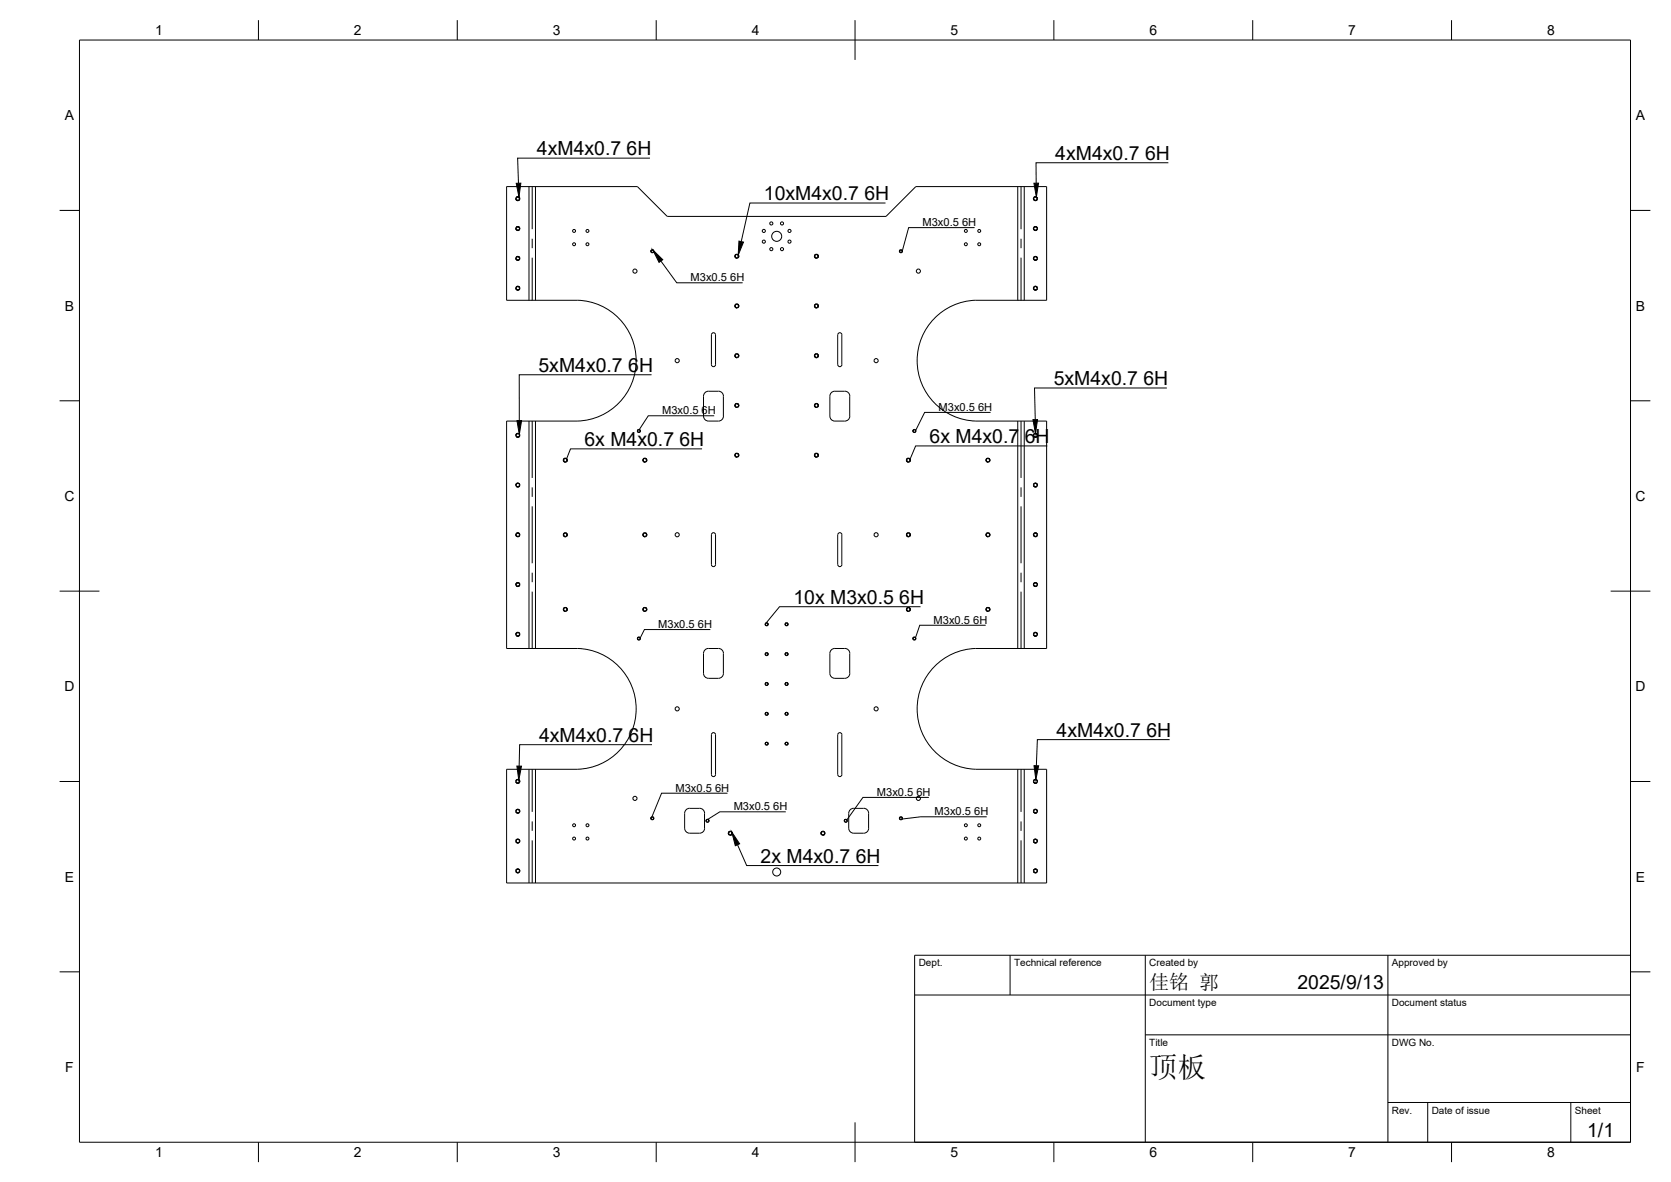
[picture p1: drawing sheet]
<svg xmlns="http://www.w3.org/2000/svg" width="420mm" height="297mm" viewBox="0 0 420 297" stroke-linecap="round" stroke-linejoin="round" font-family="sans-serif">
<!-- layer: Visible -->
<g fill="none" stroke="#000" stroke-width=".25">
<path d="M129.9 49.6a.46 .46 0 0 1 .7 0 .46 .46 0 0 1 0 .7 .46 .46 0 0 1-.7 0M129.9 49.6a.42 .42 0 0 1 .6 0 .42 .42 0 0 1 0 .6 .42 .42 0 0 1-.6 0M129.9 57.1l-.1 .3 .1 .3M129.9 49.6l-.1 .3 .1 .3M130.7 57.3a.47 .47 0 0 1-.2 .5 .47 .47 0 0 1-.6-.1 .42 .42 0 0 0 .6 0 .42 .42 0 0 0 0-.6 .42 .42 0 0 0-.6 0 .45 .45 0 0 1 .8 .2M260.1 49.6l-.2 .3 .2 .3M260.1 57.1l-.2 .3 .2 .3M260.8 49.8a.46 .46 0 0 0-.7-.2 .42 .42 0 0 1 .6 0 .42 .42 0 0 1 0 .6 .42 .42 0 0 1-.6 0 .46 .46 0 0 0 .7-.1M260.8 57.3a.45 .45 0 0 0-.7-.2 .42 .42 0 0 1 .6 0 .42 .42 0 0 1 0 .6 .42 .42 0 0 1-.6 0 .45 .45 0 0 0 .7-.1M260.9 49.8v.3M260.9 57.3v.3M129.9 64.6a.46 .46 0 0 1 .7 0 .46 .46 0 0 1 0 .7 .46 .46 0 0 1-.7-.1"/>
<path d="M129.9 72.1a.46 .46 0 0 1 .7 0 .46 .46 0 0 1 0 .7 .46 .46 0 0 1-.7 0M129.9 72.1a.42 .42 0 0 1 .6 0 .42 .42 0 0 1 0 .6 .42 .42 0 0 1-.6 .1M129.9 64.6a.42 .42 0 0 1 .6 0 .42 .42 0 0 1 0 .6 .42 .42 0 0 1-.6 0M129.9 64.6l-.1 .3 .1 .3M129.9 72.1l-.1 .3 .1 .3M145.3 75.5h-17.9v-28.6h32.9l7.5 7.5h55l7.5-7.5h32.9v28.6h-17.9M145.3 75.5a15.2 15.2 0 0 1 14.7 15.1 15.2 15.2 0 0 1-14.7 15.2h-17.9v57.2h17.9M163.9 62.8l-.2 .2 .1 .4a.32 .32 0 0 1 0-.5 .32 .32 0 0 1 .4 0 .32 .32 0 0 1 .1 .5M163.9 62.8h.2M164.1 62.8l.3 .3-.1 .3M164.3 63.3h-.5M184.9 64.3a.47 .47 0 0 0 .5 .6"/>
<path d="M185.4 64a.46 .46 0 0 1 .2 .8M185.4 76.5a.46 .46 0 0 1 .3 .6 .46 .46 0 0 1-.6 .3 .46 .46 0 0 1-.2-.6M185.4 64a.42 .42 0 0 1 .3 .5 .42 .42 0 0 1-.6 .3 .42 .42 0 0 1-.2-.5M185.4 76.5a.42 .42 0 0 1 .3 .5 .42 .42 0 0 1-.6 .3 .42 .42 0 0 1-.2-.5M185.4 64h-.3l-.2 .3M185.4 76.5h-.3l-.2 .3M185.6 64.8l-.2 .1M204.9 64.3a.47 .47 0 0 0 .5 .6M205.4 76.5a.46 .46 0 0 1 .3 .6 .46 .46 0 0 1-.6 .3 .46 .46 0 0 1-.2-.6M205.4 64a.46 .46 0 0 1 .2 .8M205.4 76.5a.42 .42 0 0 1 .3 .5 .42 .42 0 0 1-.6 .3 .42 .42 0 0 1-.2-.5M205.4 64a.42 .42 0 0 1 .3 .5 .42 .42 0 0 1-.6 .3 .42 .42 0 0 1-.2-.5"/>
<path d="M205.5 76.5h-.4l-.2 .3M205.5 64h-.4l-.2 .3M205.6 64.8l-.2 .1M226.3 63.4a.32 .32 0 0 1 0-.5 .32 .32 0 0 1 .4 0 .32 .32 0 0 1 .1 .5M226.4 62.8l-.2 .3 .1 .3M226.4 62.8h.2M226.6 62.8a.34 .34 0 0 1 .2 .5 .34 .34 0 0 1-.5 0M245.3 75.5a15.2 15.2 0 0 0-14.7 15.1 15.2 15.2 0 0 0 14.7 15.2h17.9v57.2h-17.9M260.1 72.1l-.2 .3 .2 .3M260.1 64.6l-.2 .3 .2 .3M260.8 72.3a.46 .46 0 0 0-.7-.2 .42 .42 0 0 1 .6 0 .42 .42 0 0 1 0 .6 .42 .42 0 0 1-.6 .1 .47 .47 0 0 0 .7-.2M260.8 64.8a.47 .47 0 0 0-.7-.2 .42 .42 0 0 1 .6 0 .42 .42 0 0 1 0 .6 .42 .42 0 0 1-.6 0 .45 .45 0 0 0 .7-.1"/>
<path d="M260.9 72.3v.3M260.9 64.8v.2M178.9 84.1v7.5a.52 .52 0 0 0 .5 .5 .52 .52 0 0 0 .5-.5v-7.5M178.9 84.1a.52 .52 0 0 1 .5-.5 .52 .52 0 0 1 .5 .5M181.9 99.6v5M181.9 99.6a1.23 1.23 0 0 0-1.3-1.3h-2.5a1.26 1.26 0 0 0-1.2 1.3v5M185.4 89a.46 .46 0 0 1 .3 .6 .46 .46 0 0 1-.6 .3 .46 .46 0 0 1-.2-.6M185.4 89a.42 .42 0 0 1 .3 .5 .42 .42 0 0 1-.6 .3 .42 .42 0 0 1-.2-.5M185.4 89h-.3l-.2 .3M205.4 89a.46 .46 0 0 1 .3 .6 .46 .46 0 0 1-.6 .3 .46 .46 0 0 1-.2-.6M205.4 89a.42 .42 0 0 1 .3 .5 .42 .42 0 0 1-.6 .3 .42 .42 0 0 1-.2-.5M205.5 89h-.4l-.2 .3"/>
<path d="M210.6 84.1l.1 7.5a.52 .52 0 0 0 .5 .5 .52 .52 0 0 0 .5-.5M210.7 84.1a.52 .52 0 0 1 .5-.5 .52 .52 0 0 1 .5 .5M211.7 84.1v7.5M130.3 109a.45 .45 0 0 0-.6 .3 .45 .45 0 0 0 .3 .5 .45 .45 0 0 0 .6-.2M130.3 109a.42 .42 0 0 0-.5 .3 .42 .42 0 0 0 .2 .5 .42 .42 0 0 0 .6-.2M130.3 109l.3 .2v.4M141.7 115.5a.42 .42 0 0 0 .3 .5 .42 .42 0 0 0 .5-.2 .42 .42 0 0 0-.2-.5 .48 .48 0 0 1 .2 .7M141.7 115.5a.46 .46 0 0 0 .2 .6 .46 .46 0 0 0 .6-.1M142.3 115.3h-.3l-.3 .2M160.4 108a.34 .34 0 0 1 .5 0 .34 .34 0 0 1 0 .5 .32 .32 0 0 0 0-.4 .32 .32 0 0 0-.5 0 .32 .32 0 0 0 0 .4zM160.9 108.5h-.5M161.7 115.5a.42 .42 0 0 0 .3 .5 .42 .42 0 0 0 .5-.2 .42 .42 0 0 0-.2-.5 .46 .46 0 0 1 .3 .5 .46 .46 0 0 1-.6 .3 .46 .46 0 0 1-.3-.6z"/>
<path d="M162.3 115.3h-.3l-.3 .2M176.9 104.6a1.26 1.26 0 0 0 1.2 1.2h2.5a1.26 1.26 0 0 0 1.3-1.2M185.4 114a.46 .46 0 0 1 .3 .6 .46 .46 0 0 1-.6 .3 .46 .46 0 0 1-.2-.6M185.4 101.5a.46 .46 0 0 1 .3 .6 .46 .46 0 0 1-.6 .3 .46 .46 0 0 1-.2-.6M185.4 114a.42 .42 0 0 1 .3 .5 .42 .42 0 0 1-.6 .3 .42 .42 0 0 1-.2-.5M185.4 101.5a.41 .41 0 0 1 .2 .5 .41 .41 0 0 1-.5 .3 .41 .41 0 0 1-.2-.5M185.4 114h-.3l-.2 .3M185.4 101.5h-.3l-.2 .3M205.4 101.5a.46 .46 0 0 1 .3 .6 .46 .46 0 0 1-.6 .3 .46 .46 0 0 1-.2-.6M205.4 114a.46 .46 0 0 1 .3 .6 .46 .46 0 0 1-.6 .3 .46 .46 0 0 1-.2-.6M205.4 101.5a.41 .41 0 0 1 .3 .5 .41 .41 0 0 1-.6 .3 .41 .41 0 0 1-.2-.5M205.4 114a.42 .42 0 0 1 .3 .5 .42 .42 0 0 1-.6 .3 .42 .42 0 0 1-.2-.5"/>
<path d="M205.5 101.5h-.4l-.2 .3M205.5 114h-.4l-.2 .3M208.7 104.6v-5a1.26 1.26 0 0 1 1.2-1.3h2.5a1.22 1.22 0 0 1 1.3 1.3v5M208.7 104.6a1.26 1.26 0 0 0 1.2 1.2h2.5a1.26 1.26 0 0 0 1.3-1.2M228 115.5a.42 .42 0 0 0 .3 .5 .42 .42 0 0 0 .5-.2 .42 .42 0 0 0-.2-.5 .46 .46 0 0 1 .3 .5 .46 .46 0 0 1-.6 .3 .46 .46 0 0 1-.3-.6zM228.6 115.3h-.4l-.2 .2M229.7 108a.34 .34 0 0 1 .5 0 .34 .34 0 0 1-.1 .5 .32 .32 0 0 0 0-.4 .32 .32 0 0 0-.4 0 .32 .32 0 0 0 0 .4zM230.2 108.5h-.5M248.5 116.1a.46 .46 0 0 0 .4-.4 .46 .46 0 0 0-.3-.4 .42 .42 0 0 1 .2 .5 .42 .42 0 0 1-.5 .2 .42 .42 0 0 1-.3-.5 .47 .47 0 0 0 .5 .6M248.6 115.3h-.4l-.2 .2M260.6 109.1a.46 .46 0 0 0-.6 0 .46 .46 0 0 0 0 .6 .46 .46 0 0 0 .6 0M260.6 109.1a.42 .42 0 0 0-.6 0 .42 .42 0 0 0 0 .6 .42 .42 0 0 0 .6 0"/>
<path d="M260.6 109.1l.2 .3-.2 .3M129.7 122a.45 .45 0 0 0 .4 .4 .45 .45 0 0 0 .5-.3 .42 .42 0 0 1-.6 .2 .42 .42 0 0 1-.2-.5 .42 .42 0 0 1 .5-.3 .47 .47 0 0 0-.6 .5M129.9 134.1a.46 .46 0 0 1 .7 0 .46 .46 0 0 1 0 .6 .46 .46 0 0 1-.7 0M129.9 134.1a.42 .42 0 0 1 .6 0 .42 .42 0 0 1 0 .6 .42 .42 0 0 1-.6 0M129.9 134.1l-.1 .3 .1 .3M130.3 121.5l.3 .2v.3M141.7 134.3a.46 .46 0 0 0 .2 .5 .46 .46 0 0 0 .6 0M142.3 134a.46 .46 0 0 1 .2 .8M142.3 134a.42 .42 0 0 1 .2 .5 .42 .42 0 0 1-.5 .3 .42 .42 0 0 1-.3-.5M142.3 134h-.3l-.3 .3M162.3 134a.46 .46 0 0 1 .3 .6 .46 .46 0 0 1-.6 .3 .46 .46 0 0 1-.3-.6M162.3 134a.42 .42 0 0 1 .2 .5 .42 .42 0 0 1-.5 .3 .42 .42 0 0 1-.3-.5"/>
<path d="M162.3 134h-.3l-.3 .3M179.1 133.9a.52 .52 0 0 1 .8 .5v7.5a.52 .52 0 0 1-.5 .5 .52 .52 0 0 1-.5-.5v-7.5zM211.7 134.4v7.5M211.7 134.4a.53 .53 0 0 0-.5-.5 .53 .53 0 0 0-.6 .5l.1 7.5a.52 .52 0 0 0 .5 .5 .52 .52 0 0 0 .5-.5M228.6 134a.46 .46 0 0 1 .3 .6 .46 .46 0 0 1-.6 .3 .46 .46 0 0 1-.3-.6M228.6 134a.42 .42 0 0 1 .2 .5 .42 .42 0 0 1-.5 .3 .42 .42 0 0 1-.3-.5M228.6 134h-.4l-.2 .3M248.6 134a.46 .46 0 0 1 .3 .5 .46 .46 0 0 1-.4 .4M248.6 134a.42 .42 0 0 1 .2 .5 .42 .42 0 0 1-.5 .3 .42 .42 0 0 1-.3-.5 .47 .47 0 0 0 .5 .6M248.6 134h-.4l-.2 .3M260.1 134.1l-.2 .3 .2 .3M260.6 121.6a.46 .46 0 0 0-.6 0 .46 .46 0 0 0 0 .6 .46 .46 0 0 0 .6 0"/>
<path d="M260.6 121.6a.42 .42 0 0 0-.6 0 .42 .42 0 0 0 0 .6 .42 .42 0 0 0 .6 0M260.6 121.6l.2 .3-.2 .3M260.8 134.3a.45 .45 0 0 0-.7-.2 .42 .42 0 0 1 .6 0 .42 .42 0 0 1 0 .6 .42 .42 0 0 1-.6 0 .45 .45 0 0 0 .7-.2M260.9 134.2v.3M129.8 146.6l.5-.1a.42 .42 0 0 0-.5 .3 .42 .42 0 0 0 .2 .5 .42 .42 0 0 0 .6-.2 .46 .46 0 0 1-.7 .2 .46 .46 0 0 1-.1-.7zM130.3 159a.45 .45 0 0 0-.6 .3 .45 .45 0 0 0 .3 .5 .45 .45 0 0 0 .6-.2M130.3 159a.42 .42 0 0 0-.5 .3 .42 .42 0 0 0 .2 .5 .42 .42 0 0 0 .6-.2M130.3 146.5l.3 .2v.4M130.3 159l.3 .2v.3M142.3 152.8a.46 .46 0 0 1 .2 .7M142.3 152.8a.42 .42 0 0 1 .2 .5 .42 .42 0 0 1-.5 .3 .42 .42 0 0 1-.3-.6 .47 .47 0 0 0 .2 .6 .47 .47 0 0 0 .6-.1M142.3 152.8h-.3l-.3 .2"/>
<path d="M161.7 153a.42 .42 0 0 0 .3 .6 .42 .42 0 0 0 .5-.3 .42 .42 0 0 0-.2-.5 .46 .46 0 0 1 .3 .5 .46 .46 0 0 1-.6 .3 .46 .46 0 0 1-.3-.6zM162.3 152.8h-.3l-.3 .2M192.5 156.7a.35 .35 0 0 1 .5-.1 .35 .35 0 0 1 0 .5 .32 .32 0 0 0 0-.4 .32 .32 0 0 0-.4 0 .32 .32 0 0 0-.1 .4zM193 157.1h-.5M197.5 156.6a.34 .34 0 0 1 .5 0 .34 .34 0 0 1 0 .5 .32 .32 0 0 0 0-.4 .32 .32 0 0 0-.5 0 .32 .32 0 0 0 0 .4zM198 157.1h-.4M228 153a.42 .42 0 0 0 .3 .5 .42 .42 0 0 0 .5-.2 .42 .42 0 0 0-.2-.5 .46 .46 0 0 1 .3 .5 .46 .46 0 0 1-.6 .3 .46 .46 0 0 1-.3-.6zM228.6 152.8h-.4l-.2 .2M248.6 152.8a.46 .46 0 0 1 .3 .4 .46 .46 0 0 1-.4 .4M248.6 152.8a.42 .42 0 0 1 .2 .5 .42 .42 0 0 1-.5 .2 .42 .42 0 0 1-.3-.5 .47 .47 0 0 0 .5 .7M248.6 152.8h-.4l-.2 .2M259.9 159.2a.46 .46 0 0 0 .2 .6 .46 .46 0 0 0 .5-.1 .42 .42 0 0 1-.6 0 .42 .42 0 0 1 0-.6 .42 .42 0 0 1 .6 0 .45 .45 0 0 0-.7 .2"/>
<path d="M260.6 146.6a.46 .46 0 0 0-.6 0 .46 .46 0 0 0 0 .6 .46 .46 0 0 0 .6 0M260.6 146.6a.42 .42 0 0 0-.6 0 .42 .42 0 0 0 0 .6 .42 .42 0 0 0 .6 0M260.6 159.1l.2 .3-.2 .3M260.6 146.6l.2 .3-.2 .3M145.3 163a15.2 15.2 0 0 1 14.7 15.1 15.2 15.2 0 0 1-14.7 15.2h-17.9v28.6h135.8v-28.6h-17.9a15.2 15.2 0 0 1-14.7-15.2 15.2 15.2 0 0 1 14.7-15.1M160.4 160.7a.36 .36 0 0 1 0-.5 .36 .36 0 0 1 .5 0 .36 .36 0 0 1 0 .5M160.4 160.7a.32 .32 0 0 1 0-.5 .32 .32 0 0 1 .5 0 .32 .32 0 0 1 0 .5M160.9 160.7h-.5M178.1 163h2.5M178.1 162.9a1.26 1.26 0 0 0-1.2 1.3v5a1.26 1.26 0 0 0 1.2 1.3h2.5a1.26 1.26 0 0 0 1.3-1.3M180.6 162.9a1.26 1.26 0 0 1 1.3 1.3M181.9 164.2v5"/>
<path d="M192.5 179.2a.35 .35 0 0 1 .5-.1 .35 .35 0 0 1 0 .5 .32 .32 0 0 0 0-.4 .32 .32 0 0 0-.4 0 .32 .32 0 0 0-.1 .4zM192.5 164.1a.34 .34 0 0 1 .5 0 .34 .34 0 0 1 0 .5 .32 .32 0 0 0 0-.4 .32 .32 0 0 0-.4 0 .32 .32 0 0 0-.1 .4zM192.7 171.5h.2M192.7 171.5l-.2 .2v.4M192.9 171.5l.2 .3-.1 .3a.31 .31 0 0 0 0-.4 .31 .31 0 0 0-.4 0 .31 .31 0 0 0-.1 .4M193 172.1h-.5M193 179.6h-.5M193 164.6h-.5M197.5 164.1a.34 .34 0 0 1 .5 0 .34 .34 0 0 1 0 .5 .32 .32 0 0 0 0-.4 .32 .32 0 0 0-.5 0 .32 .32 0 0 0 0 .4zM197.5 179.1a.34 .34 0 0 1 .5 0 .34 .34 0 0 1 0 .5 .32 .32 0 0 0 0-.4 .32 .32 0 0 0-.5 0 .32 .32 0 0 0 0 .4zM197.7 171.5l-.3 .3 .1 .3a.31 .31 0 0 1 .1-.4 .31 .31 0 0 1 .4 0 .31 .31 0 0 1 0 .4M197.7 171.5h.2"/>
<path d="M197.9 171.5l.2 .2-.1 .4M198 164.6h-.4M198 172.1h-.4M198 179.6h-.4M209.9 163h2.5M212.4 162.9a1.23 1.23 0 0 1 1.3 1.3v5a1.26 1.26 0 0 1-1.3 1.3h-2.5a1.26 1.26 0 0 1-1.2-1.3v-5a1.26 1.26 0 0 1 1.2-1.3M229.7 160.2a.34 .34 0 0 1 .5 0 .34 .34 0 0 1-.1 .5 .32 .32 0 0 0 0-.5 .32 .32 0 0 0-.4 0 .32 .32 0 0 0 0 .5zM230.2 160.7h-.5M129.7 196.2a.46 .46 0 0 0 .2 .5 .46 .46 0 0 0 .6 0 .42 .42 0 0 1-.6-.1 .42 .42 0 0 1 0-.5 .42 .42 0 0 1 .6-.1 .47 .47 0 0 0-.8 .2M130.5 196l.1 .3-.1 .4M178.9 194.7v-10.1a.52 .52 0 0 1 .5-.5 .52 .52 0 0 1 .5 .5v10.1M179.9 194.6a.52 .52 0 0 1-.5 .6 .52 .52 0 0 1-.5-.6"/>
<path d="M192.5 186.6a.34 .34 0 0 1 .5 0 .34 .34 0 0 1 0 .5 .32 .32 0 0 0 0-.4 .32 .32 0 0 0-.4 0 .32 .32 0 0 0-.1 .4zM193 187.1h-.5M197.5 186.6a.34 .34 0 0 1 .5 0 .34 .34 0 0 1 0 .5 .32 .32 0 0 0 0-.4 .32 .32 0 0 0-.5 0 .32 .32 0 0 0 0 .4zM198 187.1h-.4M210.7 194.6a.52 .52 0 0 0 .5 .6 .52 .52 0 0 0 .5-.6M211.7 184.6v10.1M211.7 184.6a.52 .52 0 0 0-.5-.5 .52 .52 0 0 0-.5 .5l-.1 10.1M259.9 196.2a.46 .46 0 0 0 .2 .5 .46 .46 0 0 0 .5 0 .42 .42 0 0 1-.6-.1 .42 .42 0 0 1 0-.5 .42 .42 0 0 1 .6-.1 .47 .47 0 0 0-.7 .2M260.6 196l.2 .3-.2 .4M129.7 219a.45 .45 0 0 1 .5-.6 .45 .45 0 0 1 .3 .8M130.5 218.6a.42 .42 0 0 0-.6 0 .42 .42 0 0 0 0 .6 .42 .42 0 0 0 .6 0 .46 .46 0 0 1-.8-.2M130.5 211a.46 .46 0 0 0-.7 0 .46 .46 0 0 0 0 .7 .46 .46 0 0 0 .7 0"/>
<path d="M130.5 203.5a.46 .46 0 0 0-.7 0 .46 .46 0 0 0 0 .7 .46 .46 0 0 0 .7 0M130.5 211a.42 .42 0 0 0-.6 .1 .42 .42 0 0 0 0 .5 .42 .42 0 0 0 .6 .1M130.5 203.5a.42 .42 0 0 0-.6 .1 .42 .42 0 0 0 0 .6 .42 .42 0 0 0 .6 0M130.5 211l.1 .3-.1 .4M130.5 203.5l.1 .4-.1 .3M163.9 205.3l-.2 .2 .1 .4a.32 .32 0 0 1 0-.5 .32 .32 0 0 1 .4 0 .32 .32 0 0 1 .1 .5l.1-.3-.3-.3M163.9 205.3h.2M164.3 205.8h-.5M172.1 204.4v3.7a1.26 1.26 0 0 0 1.3 1.3M173.4 203.1h2.5M173.4 203.1a1.26 1.26 0 0 0-1.3 1.3M175.9 203.1a1.26 1.26 0 0 1 1.3 1.3"/>
<path d="M177.1 204.4l.1 3.7a1.26 1.26 0 0 1-1.3 1.3h-2.5M177.7 206.5a.35 .35 0 0 1-.1-.5 .35 .35 0 0 1 .5 0 .35 .35 0 0 1 0 .5M177.7 206.5a.31 .31 0 0 1 0-.5 .31 .31 0 0 1 .4 0 .31 .31 0 0 1 0 .5M178.1 206.5h-.4M183.3 209.7a.46 .46 0 0 1 0-.7 .46 .46 0 0 1 .7 0 .46 .46 0 0 1-.1 .7M183.3 209.7a.41 .41 0 0 1 0-.6 .41 .41 0 0 1 .6 0 .41 .41 0 0 1 0 .6M183.3 209.6l.3 .2 .3-.2M206.6 209.7a.41 .41 0 0 1 0-.6 .41 .41 0 0 1 .6 0 .41 .41 0 0 1 0 .6M206.6 209.6l.3 .2 .4-.2M206.8 208.9a.46 .46 0 0 0-.2 .8M206.8 208.9a.48 .48 0 0 1 .5 .2 .48 .48 0 0 1-.1 .6M212.6 205.9l-.3 .2 .1 .4a.31 .31 0 0 1 0-.5 .31 .31 0 0 1 .5 0 .31 .31 0 0 1 0 .5"/>
<path d="M212.6 205.9h.2M212.7 205.9l.3 .2-.1 .4M212.9 206.5h-.5M213.4 204.4v3.7a1.26 1.26 0 0 0 1.3 1.3h2.4M214.7 203.1h2.4M214.7 203.1a1.26 1.26 0 0 0-1.3 1.3M217.2 203.1a1.26 1.26 0 0 1 1.2 1.3M218.4 204.4v3.7M218.4 208.1a1.26 1.26 0 0 1-1.2 1.3M226.4 205.3l-.2 .3 .1 .3a.32 .32 0 0 1 0-.5 .32 .32 0 0 1 .4 0 .32 .32 0 0 1 .1 .5M226.4 205.3h.2M226.6 205.3l.3 .2-.1 .4"/>
<path d="M226.8 205.8h-.5M259.9 219a.45 .45 0 0 1 .5-.6 .45 .45 0 0 1 .2 .8M260.6 203.5a.46 .46 0 0 0-.6 0 .46 .46 0 0 0 0 .7 .46 .46 0 0 0 .6 0M260.6 211a.46 .46 0 0 0-.6 0 .46 .46 0 0 0 0 .7 .46 .46 0 0 0 .6 0M260.6 218.6a.42 .42 0 0 0-.6 0 .42 .42 0 0 0 0 .6 .42 .42 0 0 0 .6 0 .46 .46 0 0 1-.7-.2M260.6 211a.42 .42 0 0 0-.6 .1 .42 .42 0 0 0 0 .5 .42 .42 0 0 0 .6 .1M260.6 203.5a.42 .42 0 0 0-.6 .1 .42 .42 0 0 0 0 .6 .42 .42 0 0 0 .6 0M260.6 203.5l.2 .4-.2 .3M260.6 211l.2 .3-.2 .4"/>
<circle cx="144.3" cy="58" r=".37"/>
<circle cx="147.7" cy="58" r=".37"/>
<circle cx="192.1" cy="58" r=".39"/>
<circle cx="193.9" cy="56.2" r=".39"/>
<circle cx="195.3" cy="59.4" r="1.26"/>
<circle cx="196.6" cy="56.2" r=".39"/>
<circle cx="198.5" cy="58" r=".39"/>
<circle cx="242.9" cy="58" r=".37"/>
<circle cx="246.2" cy="58" r=".37"/>
<circle cx="144.3" cy="61.4" r=".37"/>
<circle cx="147.7" cy="61.4" r=".37"/>
<circle cx="159.6" cy="68.1" r=".52"/>
<circle cx="192.1" cy="60.7" r=".39"/>
<circle cx="193.9" cy="62.6" r=".39"/>
<circle cx="196.6" cy="62.6" r=".39"/>
<circle cx="198.5" cy="60.7" r=".39"/>
<circle cx="230.9" cy="68.1" r=".52"/>
<circle cx="242.9" cy="61.4" r=".37"/>
<circle cx="246.2" cy="61.4" r=".37"/>
<circle cx="170.3" cy="90.6" r=".52"/>
<circle cx="220.3" cy="90.6" r=".52"/>
<circle cx="170.3" cy="134.4" r=".52"/>
<circle cx="220.3" cy="134.4" r=".52"/>
<circle cx="170.3" cy="178.1" r=".52"/>
<circle cx="220.3" cy="178.1" r=".52"/>
<circle cx="144.3" cy="210.7" r=".37"/>
<circle cx="144.3" cy="207.4" r=".37"/>
<circle cx="147.7" cy="210.7" r=".37"/>
<circle cx="147.7" cy="207.4" r=".37"/>
<circle cx="159.6" cy="200.6" r=".52"/>
<circle cx="195.3" cy="219.1" r="1.01"/>
<circle cx="230.9" cy="200.6" r=".52"/>
<circle cx="242.9" cy="210.7" r=".37"/>
<circle cx="242.9" cy="207.4" r=".37"/>
<circle cx="246.2" cy="210.7" r=".37"/>
<circle cx="246.2" cy="207.4" r=".37"/>
</g>
<!-- layer: Hidden -->
<g fill="none" stroke="#000" stroke-width=".25">
<path d="M129.7 57.3a.47 .47 0 0 0 .6 .5M129.7 49.8a.47 .47 0 0 0 .6 .5M129.8 57.1a.46 .46 0 0 1 .8 .2M129.8 49.6a.46 .46 0 0 1 .8 .2M130.7 57.3a.51 .51 0 0 0-.8-.3 .51 .51 0 0 0 0 .8 .51 .51 0 0 0 .8-.2M130.7 49.8a.51 .51 0 0 0-.8-.3 .51 .51 0 0 0 0 .8 .51 .51 0 0 0 .8-.2M259.8 57.3a.47 .47 0 0 0 .7 .5M259.8 49.8a.47 .47 0 0 0 .7 .5M260 57.1a.46 .46 0 0 1 .7 .2M260 49.6a.46 .46 0 0 1 .7 .2M260.8 57.3a.51 .51 0 0 0-.7-.3 .51 .51 0 0 0 0 .8 .51 .51 0 0 0 .7-.2M260.8 49.8a.51 .51 0 0 0-.7-.3 .51 .51 0 0 0 0 .8 .51 .51 0 0 0 .7-.2"/>
<path d="M129.7 72.3a.47 .47 0 0 0 .6 .5M129.7 64.8a.45 .45 0 0 0 .6 .5M129.8 72.1a.46 .46 0 0 1 .8 .2M129.8 64.6a.46 .46 0 0 1 .8 .2M130.7 72.3a.51 .51 0 0 0-.8-.3 .51 .51 0 0 0 0 .8 .51 .51 0 0 0 .8-.2M130.7 64.8a.51 .51 0 0 0-.8-.3 .51 .51 0 0 0 0 .8 .51 .51 0 0 0 .8-.2M163.9 62.8a.39 .39 0 0 0-.2 .6 .39 .39 0 0 0 .6 0 .39 .39 0 0 0-.2-.6M185.1 63.9a.47 .47 0 0 0-.1 .8M185.1 76.4a.45 .45 0 0 0-.1 .8M185.4 63.9a.47 .47 0 0 1 .2 .8M185.4 76.4a.45 .45 0 0 1 .2 .8M185.6 64.8a.52 .52 0 0 0-.1-.9 .52 .52 0 0 0-.7 .4 .52 .52 0 0 0 .6 .6"/>
<path d="M185.6 77.3a.51 .51 0 0 0 0-.8 .51 .51 0 0 0-.8 .3 .51 .51 0 0 0 .6 .6M205.1 76.4a.45 .45 0 0 0-.1 .8M205.1 63.9a.47 .47 0 0 0-.1 .8M205.4 76.4a.45 .45 0 0 1 .2 .8M205.4 63.9a.47 .47 0 0 1 .2 .8M205.6 77.3a.51 .51 0 0 0 0-.8 .51 .51 0 0 0-.8 .3 .51 .51 0 0 0 .6 .6M205.6 64.8a.51 .51 0 0 0-.1-.9 .51 .51 0 0 0-.8 .4 .51 .51 0 0 0 .7 .6M226.4 62.8a.39 .39 0 0 0-.2 .6 .39 .39 0 0 0 .6 0 .39 .39 0 0 0-.2-.6M259.8 72.3a.47 .47 0 0 0 .7 .5M259.8 64.8a.45 .45 0 0 0 .7 .5M260 72.1a.46 .46 0 0 1 .7 .2M260 64.6a.46 .46 0 0 1 .7 .2"/>
<path d="M260.8 72.3a.51 .51 0 0 0-.7-.3 .51 .51 0 0 0 0 .8 .51 .51 0 0 0 .7-.2M260.8 64.8a.51 .51 0 0 0-.7-.3 .51 .51 0 0 0 0 .8 .51 .51 0 0 0 .7-.2M185.1 88.9a.45 .45 0 0 0-.1 .8M185.4 88.9a.45 .45 0 0 1 .2 .8M185.6 89.8a.52 .52 0 0 0-.1-.9 .52 .52 0 0 0-.7 .4 .52 .52 0 0 0 .6 .6M205.1 88.9a.45 .45 0 0 0-.1 .8M205.4 88.9a.45 .45 0 0 1 .2 .8M205.6 89.8a.51 .51 0 0 0-.1-.9 .51 .51 0 0 0-.8 .4 .51 .51 0 0 0 .7 .6M129.7 109.5a.52 .52 0 0 1 .6-.6 .52 .52 0 0 1 .4 .7 .52 .52 0 0 1-.9 .1M129.9 109.1a.45 .45 0 0 1 .8 .2M130.7 109.5a.45 .45 0 0 1-.8 .2M142 115.2a.45 .45 0 0 0-.2 .7"/>
<path d="M142.3 115.2a.45 .45 0 0 1 .2 .7M142.5 116a.51 .51 0 0 0-.2-.8 .51 .51 0 0 0-.7 .4 .51 .51 0 0 0 .6 .5M160.5 107.9a.39 .39 0 0 0-.2 .6 .39 .39 0 0 0 .7 0 .39 .39 0 0 0-.3-.6M162 115.2a.45 .45 0 0 0-.2 .7M162.3 115.2a.45 .45 0 0 1 .2 .7M162.5 116a.51 .51 0 0 0-.2-.8 .51 .51 0 0 0-.7 .4 .51 .51 0 0 0 .6 .5M185.1 113.9a.45 .45 0 0 0-.1 .8M185.1 101.4a.45 .45 0 0 0-.1 .8M185.4 113.9a.45 .45 0 0 1 .2 .8M185.4 101.4a.45 .45 0 0 1 .2 .8M185.6 114.8a.52 .52 0 0 0-.1-.9 .52 .52 0 0 0-.7 .4 .52 .52 0 0 0 .6 .6M185.6 102.3a.51 .51 0 0 0 0-.9 .51 .51 0 0 0-.8 .4 .51 .51 0 0 0 .6 .6"/>
<path d="M205.1 101.4a.45 .45 0 0 0-.1 .8M205.1 113.9a.45 .45 0 0 0-.1 .8M205.4 101.4a.45 .45 0 0 1 .2 .8M205.4 113.9a.45 .45 0 0 1 .2 .8M205.6 102.3a.51 .51 0 0 0 0-.8 .51 .51 0 0 0-.8 .3 .51 .51 0 0 0 .6 .6M205.6 114.8a.51 .51 0 0 0-.1-.9 .51 .51 0 0 0-.8 .4 .51 .51 0 0 0 .7 .6M228.3 115.2a.45 .45 0 0 0-.2 .7M228.5 115.2a.45 .45 0 0 1 .2 .7M228.7 116a.52 .52 0 0 0-.1-.8 .52 .52 0 0 0-.7 .4 .52 .52 0 0 0 .6 .5M229.8 107.9a.39 .39 0 0 0-.2 .6 .39 .39 0 0 0 .6 0 .39 .39 0 0 0-.2-.6M248.3 115.2a.45 .45 0 0 0-.2 .7M248.5 115.2a.45 .45 0 0 1 .2 .7"/>
<path d="M248.8 116a.52 .52 0 0 0-.2-.8 .52 .52 0 0 0-.7 .4 .52 .52 0 0 0 .6 .5M259.9 109.3a.51 .51 0 0 1 .7-.3 .51 .51 0 0 1 0 .8 .51 .51 0 0 1-.7-.3M260 109.6a.46 .46 0 0 0 .7 .1M260.2 109a.47 .47 0 0 1 .7 .5M129.7 134.3a.47 .47 0 0 0 .6 .5M129.7 122a.51 .51 0 0 1 .5-.6 .51 .51 0 0 1 .4 .7 .51 .51 0 0 1-.8 .1M129.8 134.1a.46 .46 0 0 1 .8 .1M129.9 121.6a.47 .47 0 0 1 .8 .2M130.7 134.3a.51 .51 0 0 0-.8-.3 .51 .51 0 0 0 0 .8 .51 .51 0 0 0 .8-.3M130.7 122a.46 .46 0 0 1-.8 .2M142 133.9a.45 .45 0 0 0-.2 .8M142.3 133.9a.45 .45 0 0 1 .2 .8"/>
<path d="M142.5 134.8a.51 .51 0 0 0-.2-.9 .51 .51 0 0 0-.7 .4 .51 .51 0 0 0 .6 .6M162 133.9a.45 .45 0 0 0-.2 .8M162.3 133.9a.45 .45 0 0 1 .2 .8M162.5 134.8a.51 .51 0 0 0-.2-.9 .51 .51 0 0 0-.7 .4 .51 .51 0 0 0 .6 .6M228.3 133.9a.45 .45 0 0 0-.2 .8M228.5 133.9a.45 .45 0 0 1 .2 .8M228.7 134.8a.52 .52 0 0 0-.1-.9 .52 .52 0 0 0-.7 .4 .52 .52 0 0 0 .6 .6M248.3 133.9a.45 .45 0 0 0-.2 .8M248.5 133.9a.45 .45 0 0 1 .2 .8M248.8 134.8a.52 .52 0 0 0-.2-.9 .52 .52 0 0 0-.7 .4 .52 .52 0 0 0 .6 .6M259.8 134.3a.47 .47 0 0 0 .7 .5M259.9 121.8a.51 .51 0 0 1 .7-.3 .51 .51 0 0 1 0 .8 .51 .51 0 0 1-.7-.3"/>
<path d="M260 122.1a.46 .46 0 0 0 .7 .1M260 134.1a.46 .46 0 0 1 .7 .1M260.2 121.5a.47 .47 0 0 1 .7 .5M260.8 134.3a.51 .51 0 0 0-.7-.3 .51 .51 0 0 0 0 .8 .51 .51 0 0 0 .7-.3M129.7 159.5a.51 .51 0 0 1 .5-.6 .51 .51 0 0 1 .4 .7 .51 .51 0 0 1-.8 .1M129.7 147a.51 .51 0 0 1 .5-.6 .51 .51 0 0 1 .4 .7 .51 .51 0 0 1-.8 .1M129.9 159.1a.45 .45 0 0 1 .8 .2M129.9 146.6a.46 .46 0 0 1 .8 .2M130.7 159.5a.45 .45 0 0 1-.8 .2M130.7 147a.47 .47 0 0 1-.8 .2M142 152.6a.47 .47 0 0 0-.2 .8M142.3 152.6a.47 .47 0 0 1 .2 .8"/>
<path d="M142.5 153.5a.51 .51 0 0 0-.2-.8 .51 .51 0 0 0-.7 .4 .51 .51 0 0 0 .6 .6M162 152.6a.47 .47 0 0 0-.2 .8M162.3 152.6a.47 .47 0 0 1 .2 .8M162.5 153.5a.51 .51 0 0 0-.2-.8 .51 .51 0 0 0-.7 .4 .51 .51 0 0 0 .6 .6M192.7 156.5a.39 .39 0 0 0-.2 .6 .39 .39 0 0 0 .6 0 .39 .39 0 0 0-.2-.6M197.7 156.5a.39 .39 0 0 0-.2 .6 .39 .39 0 0 0 .6 0 .39 .39 0 0 0-.2-.6M228.3 152.6a.47 .47 0 0 0-.2 .8M228.5 152.6a.47 .47 0 0 1 .2 .8M228.7 153.5a.52 .52 0 0 0-.1-.8 .52 .52 0 0 0-.7 .4 .52 .52 0 0 0 .6 .6M248.3 152.6a.47 .47 0 0 0-.2 .8M248.5 152.6a.47 .47 0 0 1 .2 .8M248.8 153.5a.52 .52 0 0 0-.2-.8 .52 .52 0 0 0-.7 .4 .52 .52 0 0 0 .6 .6"/>
<path d="M259.9 146.8a.51 .51 0 0 1 .7-.3 .51 .51 0 0 1 0 .8 .51 .51 0 0 1-.7-.3M259.9 159.3a.51 .51 0 0 1 .7-.3 .51 .51 0 0 1 0 .8 .51 .51 0 0 1-.7-.3M260 147.1a.45 .45 0 0 0 .7 .1M260 159.6a.46 .46 0 0 0 .7 .1M260.2 146.5a.45 .45 0 0 1 .7 .5M260.2 159a.47 .47 0 0 1 .7 .5M160.5 160.1a.39 .39 0 0 0-.2 .6 .39 .39 0 0 0 .7 0 .39 .39 0 0 0-.3-.6M192.7 171.5a.39 .39 0 0 0-.2 .6 .39 .39 0 0 0 .6 0 .39 .39 0 0 0-.2-.6M192.7 164a.38 .38 0 0 0-.2 .6 .38 .38 0 0 0 .6 0 .38 .38 0 0 0-.2-.6M192.7 179a.39 .39 0 0 0-.2 .6 .39 .39 0 0 0 .6 0 .39 .39 0 0 0-.2-.6M197.7 164a.38 .38 0 0 0-.2 .6 .38 .38 0 0 0 .6 0 .38 .38 0 0 0-.2-.6M197.7 179a.39 .39 0 0 0-.2 .6 .39 .39 0 0 0 .6 0 .39 .39 0 0 0-.2-.6"/>
<path d="M197.7 171.5a.39 .39 0 0 0-.2 .6 .39 .39 0 0 0 .6 0 .39 .39 0 0 0-.2-.6M229.8 160.1a.39 .39 0 0 0-.2 .6 .39 .39 0 0 0 .6 0 .39 .39 0 0 0-.2-.6M129.7 196.2a.51 .51 0 0 1 .8-.3 .51 .51 0 0 1 0 .9 .51 .51 0 0 1-.8-.3M129.8 196.5a.46 .46 0 0 0 .8 .2M130.1 195.9a.47 .47 0 0 1 .6 .6M192.7 186.5a.38 .38 0 0 0-.2 .6 .38 .38 0 0 0 .6 0 .38 .38 0 0 0-.2-.6M197.7 186.5a.38 .38 0 0 0-.2 .6 .38 .38 0 0 0 .6 0 .38 .38 0 0 0-.2-.6M259.9 196.2a.51 .51 0 0 1 .7-.3 .51 .51 0 0 1 0 .9 .51 .51 0 0 1-.7-.3M260 196.5a.46 .46 0 0 0 .7 .2M260.2 195.9a.47 .47 0 0 1 .7 .6M129.7 218.7a.51 .51 0 0 1 .8-.3 .51 .51 0 0 1 0 .9 .51 .51 0 0 1-.8-.3M129.7 211.2a.51 .51 0 0 1 .8-.3 .51 .51 0 0 1 0 .9 .51 .51 0 0 1-.8-.3"/>
<path d="M129.7 203.7a.51 .51 0 0 1 .8-.3 .51 .51 0 0 1 0 .9 .51 .51 0 0 1-.8-.3M129.8 219a.46 .46 0 0 0 .8 .2M129.8 211.5a.46 .46 0 0 0 .8 .2M129.8 204a.46 .46 0 0 0 .8 .2M130.1 218.4a.47 .47 0 0 1 .6 .6M130.1 211a.47 .47 0 0 1 .6 .5M130.1 203.5a.45 .45 0 0 1 .6 .4M163.9 205.3a.38 .38 0 0 0-.2 .6 .38 .38 0 0 0 .6 0 .38 .38 0 0 0-.2-.6M177.8 205.9a.39 .39 0 0 0-.2 .6 .39 .39 0 0 0 .6 0 .39 .39 0 0 0-.2-.6M183.5 209a.46 .46 0 0 0-.2 .8M183.5 208.9a.52 .52 0 0 0-.3 .8 .52 .52 0 0 0 .9 0 .52 .52 0 0 0-.3-.8M184 209.3a.45 .45 0 0 1-.5 .6"/>
<path d="M206.8 209a.48 .48 0 0 0-.2 .8M206.8 208.9a.52 .52 0 0 0-.3 .8 .52 .52 0 0 0 .8 0 .52 .52 0 0 0-.2-.8M207.3 209.3a.47 .47 0 0 1-.5 .6M212.6 205.9a.39 .39 0 0 0-.3 .6 .39 .39 0 0 0 .7 0 .39 .39 0 0 0-.3-.6M226.4 205.3a.38 .38 0 0 0-.2 .6 .38 .38 0 0 0 .6 0 .38 .38 0 0 0-.2-.6M259.9 218.7a.51 .51 0 0 1 .7-.3 .51 .51 0 0 1 0 .9 .51 .51 0 0 1-.7-.3M259.9 211.2a.51 .51 0 0 1 .7-.3 .51 .51 0 0 1 0 .9 .51 .51 0 0 1-.7-.3M259.9 203.7a.51 .51 0 0 1 .7-.3 .51 .51 0 0 1 0 .9 .51 .51 0 0 1-.7-.3M260 219a.46 .46 0 0 0 .7 .2M260 211.5a.46 .46 0 0 0 .7 .2M260 204a.46 .46 0 0 0 .7 .2M260.2 218.4a.47 .47 0 0 1 .7 .6"/>
<path d="M260.2 211a.47 .47 0 0 1 .7 .5M260.2 203.5a.45 .45 0 0 1 .7 .4"/>
</g>
<!-- layer: Bend Center -->
<g fill="none" stroke="#000" stroke-width=".25">
<path d="M133.8 46.9v10.7M133.8 60v2.4M256.7 46.9v10.7M256.7 60v2.4M133.8 64.8v10.7M256.7 64.8v10.7M133.8 105.8v14.3M256.7 105.8v14.3M133.8 122.5v2.4M133.8 127.2v14.3M256.7 122.5v2.4M256.7 127.2v14.3"/>
<path d="M133.8 143.9v2.4M133.8 148.7v14.3M256.7 143.9v2.4M256.7 148.7v14.3M133.8 193.3v10.7M256.7 193.3v10.7M133.8 206.4v2.4M133.8 211.2v10.7M256.7 206.4v2.4M256.7 211.2v10.7"/>
</g>
<!-- layer: Visible Narrow -->
<path d="M133 46.9v28.6M134.6 46.9v28.6M255.9 46.9v28.6M257.5 46.9v28.6M133 105.8v57.2M134.6 105.8v57.2M255.9 105.8v57.2M257.5 105.8v57.2M133 193.3v28.6M134.6 193.3v28.6M255.9 193.3v28.6M257.5 193.3v28.6" fill="none" stroke="#000" stroke-width=".25"/>
<!-- layer: BORDER -->
<g fill="none" stroke="#000" stroke-width=".25">
<path d="M20 10.1h390v276.9h-390zM65 5.1v5M115 5.1v5M165 5.1v5M215 5.1v10M265 5.1v5M315 5.1v5M365 5.1v5M15 52.9h5M410 52.9h5M15 100.7h5M410 100.7h5"/>
<path d="M15 148.6h10M405 148.6h10M15 196.4h5M410 196.4h5M15 244.2h5M410 244.2h5M65 287v5M115 287v5M165 287v5M215 282.1v9.9M265 287v5M315 287v5"/>
<path d="M365 287v5"/>
</g>
<!-- layer: TITLEBLOCK -->
<path d="M230 240.1h180v46.9h-180zM230 250h180M254 240.1v9.9M288 240.1v46.9M349 240.1v46.9M288 260.1h122M349 277.1h61M359 277.1v9.9M395 277.1v9.9" fill="none" stroke="#000" stroke-width=".25"/>
<!-- layer: Hole Notes -->
<path d="M129.8 46.1l1.2-.1-.5 3.5zM260 46h1.1l-.5 3.5zM164.1 62.8l2.5 2.5-.9 .6zM185.8 60.6l1.1 .2-1.3 3.3zM130 105.7h1.1l-.5 3.5zM259.7 105.5l1.2-.1-.5 3.6zM130 192.5h1.1l-.6 3.5zM260 192.4l1.2 .1-.7 3.4zM184 209.1l2 3-1.1 .4z" fill="#000" stroke="#000" stroke-width=".25"/>
<g fill="none" stroke="#000" stroke-width=".25">
<path d="M163.4 39.7h-33.2l.2 6.3M222.7 51h-34.1l-2.2 9.7M245 57.2h-16.5l-1.6 5.9M293.8 40.9h-33.3v5.1M166.2 65.6l4 5.5h16.5M163.8 94.2h-33.2v11.5M293.4 97.5h-33.3l.2 8M176.5 112.8h-33.1l-.9 2.5M179.6 104.5h-16.6l-2.3 3.5M249.1 103.6h-16.6l-2.3 4.6M263.3 112.1h-33.1l-1.4 3.3M178.6 158.2h-16.6l-1 2.1"/>
<path d="M231.5 152.5h-35.5l-3.3 4M247.8 157.1h-16.5l-1.1 3.2M163.9 187.1h-33.2l-.2 5.4M182.9 199.3h-16.6l-2.4 6M294.1 185.9h-33.3l-.2 6.5M185.4 212.3l2.3 5.2h33.2M197.6 204h-16.6l-3 1.9M233.6 200.4h-16.6l-4.1 5.6M248.1 205.3h-16.6l-4.7 .5"/>
</g>
<text font-size="7.2" x="289" y="270.6">顶板</text>
<text font-size="5" x="289" y="248.5">佳铭 郭</text>
<g font-size="4.9">
<text x="135" y="39">4xM4x0.7</text>
<text x="157.6" y="39">6H</text>
<text x="265.3" y="40.2">4xM4x0.7</text>
<text x="287.9" y="40.2">6H</text>
<text x="192.1" y="50.3">10xM4x0.7</text>
<text x="217.3" y="50.3">6H</text>
<text x="135.4" y="93.5">5xM4x0.7</text>
<text x="158" y="93.5">6H</text>
<text x="265" y="96.8">5xM4x0.7</text>
<text x="287.5" y="96.8">6H</text>
<text x="147" y="112.1">6x M4x0.7</text>
<text x="170.9" y="112.1">6H</text>
<text x="233.7" y="111.4">6x M4x0.7</text>
<text x="257.7" y="111.4">6H</text>
<text x="199.5" y="151.8">10x M3x0.5</text>
<text x="226.1" y="151.8">6H</text>
<text x="265.7" y="185.2">4xM4x0.7</text>
<text x="288.2" y="185.2">6H</text>
<text x="135.5" y="186.4">4xM4x0.7</text>
<text x="158.1" y="186.4">6H</text>
<text x="191.2" y="216.8">2x M4x0.7</text>
<text x="215.2" y="216.8">6H</text>
<text x="326.2" y="248.5">2025/9/13</text>
<text x="399.1" y="285.7">1/1</text>
</g>
<g font-size="3.5">
<text x="39" y="8.8">1</text>
<text x="89" y="8.8">2</text>
<text x="139" y="8.8">3</text>
<text x="189" y="8.8">4</text>
<text x="239" y="8.8">5</text>
<text x="289" y="8.8">6</text>
<text x="339" y="8.8">7</text>
<text x="389" y="8.8">8</text>
<text x="16.3" y="30.2">A</text>
<text x="411.3" y="30.2">A</text>
<text x="16.3" y="78">B</text>
<text x="411.3" y="78">B</text>
<text x="16.2" y="125.9">C</text>
<text x="411.2" y="125.9">C</text>
<text x="16.2" y="173.7">D</text>
<text x="411.2" y="173.7">D</text>
<text x="16.3" y="221.6">E</text>
<text x="411.3" y="221.6">E</text>
<text x="16.4" y="269.4">F</text>
<text x="411.4" y="269.4">F</text>
<text x="39" y="290.8">1</text>
<text x="89" y="290.8">2</text>
<text x="139" y="290.8">3</text>
<text x="189" y="290.8">4</text>
<text x="239" y="290.8">5</text>
<text x="289" y="290.8">6</text>
<text x="339" y="290.8">7</text>
<text x="389" y="290.8">8</text>
</g>
<g font-size="2.8">
<text x="232" y="56.8">M3x0.5</text>
<text x="241.9" y="56.8">6H</text>
<text x="173.7" y="70.7">M3x0.5</text>
<text x="183.6" y="70.7">6H</text>
<text x="166.5" y="104.1">M3x0.5</text>
<text x="176.4" y="104.1">6H</text>
<text x="236" y="103.2">M3x0.5</text>
<text x="245.9" y="103.2">6H</text>
<text x="165.5" y="157.8">M3x0.5</text>
<text x="175.5" y="157.8">6H</text>
<text x="234.8" y="156.7">M3x0.5</text>
<text x="244.7" y="156.7">6H</text>
<text x="169.9" y="198.9">M3x0.5</text>
<text x="179.8" y="198.9">6H</text>
<text x="184.5" y="203.6">M3x0.5</text>
<text x="194.4" y="203.6">6H</text>
<text x="220.5" y="200">M3x0.5</text>
<text x="230.4" y="200">6H</text>
<text x="235" y="204.9">M3x0.5</text>
<text x="245" y="204.9">6H</text>
</g>
<g font-size="2.5">
<text x="231" y="242.9">Dept.</text>
<text x="255" y="242.9">Technical reference</text>
<text x="289" y="242.9">Created by</text>
<text x="350" y="242.9">Approved by</text>
<text x="289" y="252.8">Document type</text>
<text x="350" y="252.8">Document status</text>
<text x="289" y="262.9">Title</text>
<text x="350" y="262.9">DWG No.</text>
<text x="350" y="279.9">Rev.</text>
<text x="360" y="279.9">Date of issue</text>
<text x="396" y="279.9">Sheet</text>
</g>
</svg>
